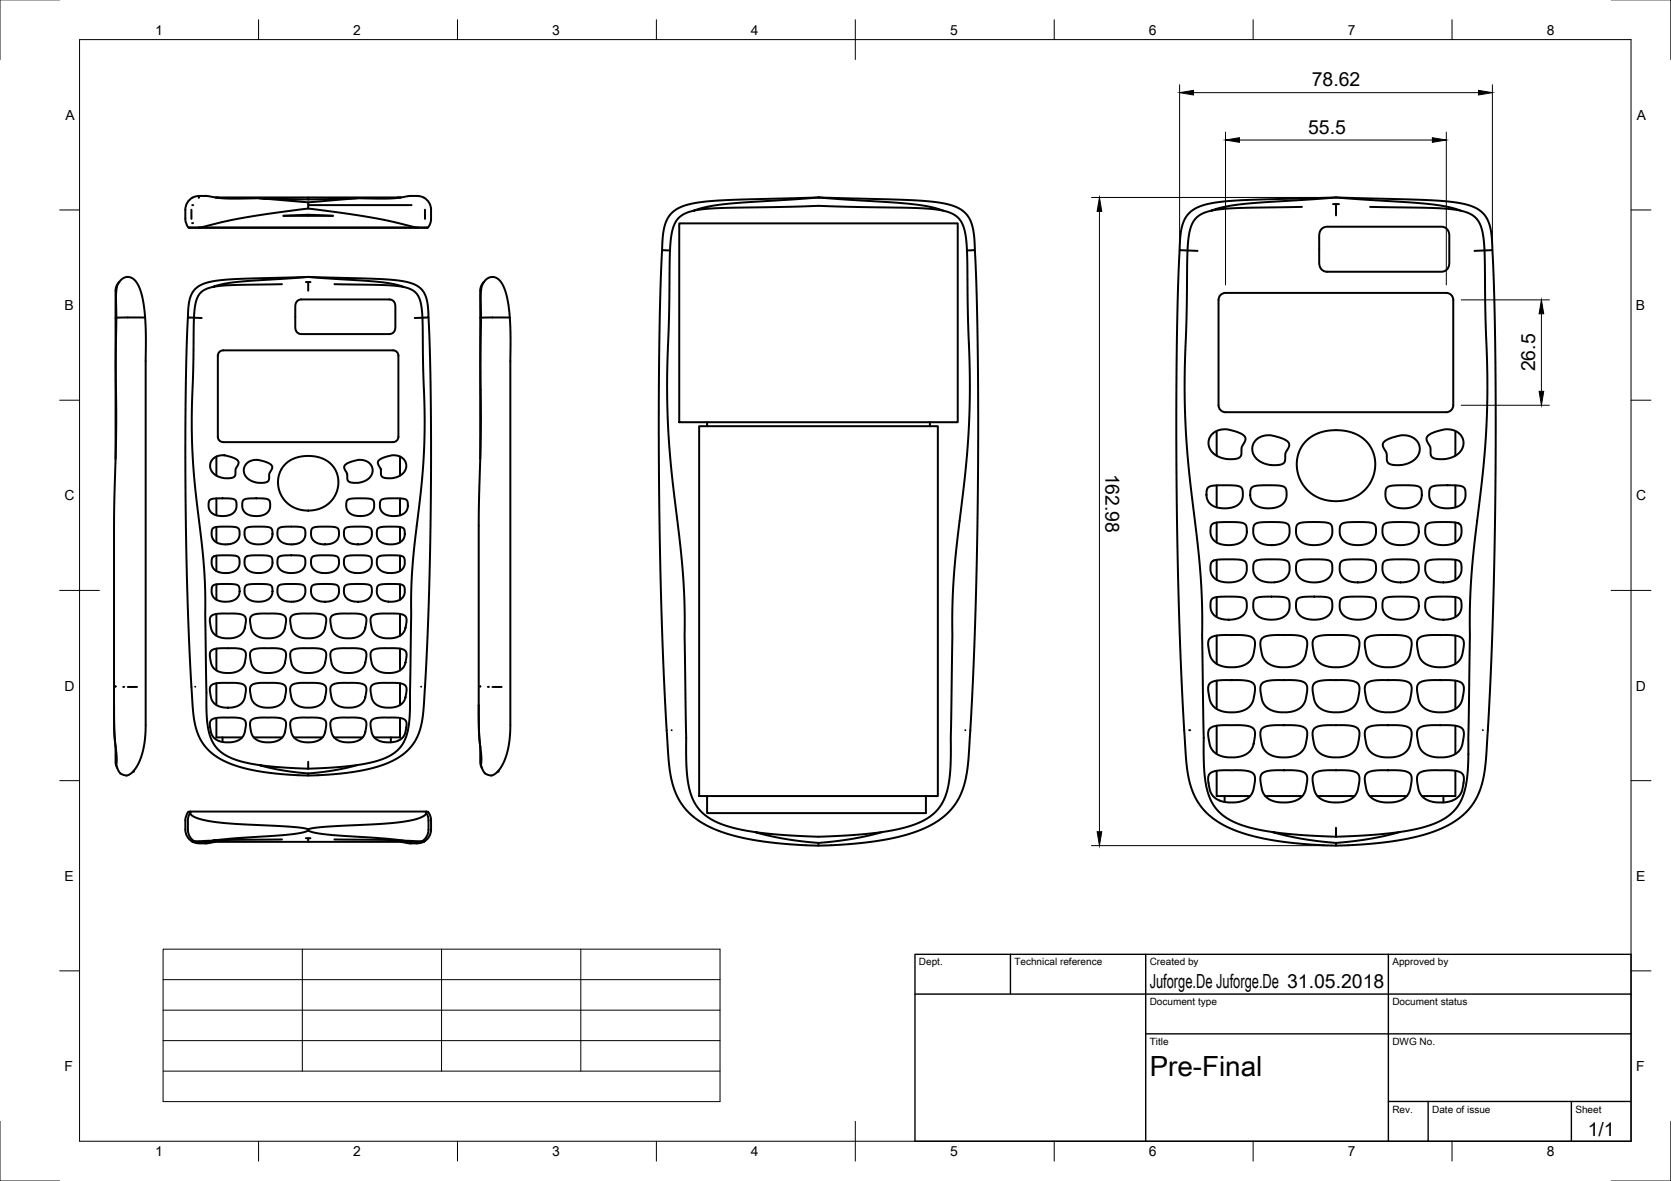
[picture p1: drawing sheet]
<svg xmlns="http://www.w3.org/2000/svg" width="420mm" height="297mm" viewBox="0 0 420 297" stroke-linecap="round" stroke-linejoin="round" font-family="sans-serif">
<!-- layer: Visible -->
<g fill="none" stroke="#000" stroke-width=".5">
<path d="M47.4 57.2h3.1l6.7-1.6 4.7-.9 15.6-2.2 16.3 2.3 10.8 2.4h3M47.6 57.2h59.8M48.1 52.7v2.4M50 49.7h.1M51.6 49.3h-1.9l-1.3 .4a3.5 3.5 0 0 0-1.8 3 7.2 7.2 0 0 0 .3 3.7l.5 .8M51.6 49.3h.3M51.6 49.3h.1M51.9 49.3l4.8 .6h8.4M51.9 49.3h.1M54.2 49.7h23.3M55 49.7h-.8M77.5 50.9v1.6"/>
<path d="M77.5 54l6.2 .3h-12.4l6.2-.3v.3M77.5 51.6h26M89.9 49.9l-12.4 1-12.4-1 12.4 .3M100 49.7h.7M100 49.7h-22.5v.5M100 49.7h.8M103.1 49.3h.1M103.1 49.3h2.1l1.3 .4a3.4 3.4 0 0 1 1.9 3 7.2 7.2 0 0 1-.3 3.7l-.5 .8M103.1 49.3l-5.3 .6h-7.9l-12.4 .3M106.9 52.7v2.4M170.8 56.2h70v50h-70zM174.4 53l-2.3 .8-1.6 1.2-1 1.7-.7 2.5-.4 5-.2 14.4-.4 15.6v9.2l.5 9.1 .8 8.3 2.1 18 .8 9.6 .5 41.8 .3 4.6 .4 3.3 .9 2.6 1.2 2.2 1.7 1.9 2.2 1.5 2.8 1.2 3.4 1 4.3 .8"/>
<path d="M237.2 53l-3.6-1-4.3-.7-23.5-1.6-23.3 1.6-4.8 .7-3.3 1 2.7-.4 3.7-.3 25-.5 26.8 .6 4.1 .5 2.9 .9 1.7 1.4 1.1 2.2 .5 2.7 .3 3.9 .2 14.4 .4 15.7v9.9l-.8 12.3-2.5 21.7-.7 8.2-.3 7.4-.5 38.3-.4 4.6-.8 3.5-.7 1.7-.9 1.4-1.2 1.3-1.4 1.2-1.8 1-2.1 .9-5.1 1.3-7.9 1.1-10.9 .6-8.9-.5-7.2-.7 7.8 1.7 8.3 1 8.4-1 7.7-1.7M304.6 53l-2.4 .8-1.5 1.1-1.1 1.7-.7 2.6-.4 5-.1 14.8-.5 15.2 .1 9.2 .4 9.1 .8 8.3 2.2 18.5 .7 9.1 .6 41.8 .2 4.7 .5 3.3 .8 2.6 1.3 2.2 1.7 1.8 2.1 1.5 2.8 1.2 3.6 1 4.1 .8M327.4 52l-16.3 .3-3.8 .3-2.7 .4 3.3-1 4.7-.7 23.3-1.6 23.5 1.6 4.3 .7 3.6 1M332.3 57.6l.6-.4 .7-.2 29.3 .1 1 .6 .5 1.2-.1 8-.7 1-1 .4h-29.5l-1-.7-.4-1.3v-7.2l.2-.8zM335.2 51.3h1.5M335.9 51.3v2.9M344.5 52l16.9 .4 3.5 .2 2.6 .4 2.1 .8 1.6 1.1 1 1.6 .7 2.4 .4 6 .2 13.5 .5 15-.1 9.9-.8 12.6-2.6 22.5-.7 9.6-.7 44.9-.6 5-1.2 3.6-.9 1.5-1.1 1.3-2.8 2-4.1 1.6-5.5 1.2-7.1 .8-9.9 .5M29.3 79.9l-.2 .1M30 70.9h.1M30 70.9l-.7 1-.2 1.1v42.4M30.4 70.4l1.2-.7 1.2 .1 1.2 .8 1 1.5 .7 2.2 .5 2.7 .5 7.5-.1 99.8-.5 3.8-1.1 3.4-1.5 2.5-.8 .7-.8 .4-1.6-.6-.6-.8-.4-1.3v-2l-.5-4.9-.1-3.8v-50.9l.5-23.2v-33.1l.2-2.3zM36.5 79.9h-7.2"/>
<path d="M47.2 79.8l.3-3.6 .7-2.2 1.3-1.7 2-1.1 2.7-.6 3.9-.3 19.4-.6 19.3 .5 4.2 .5 2.8 .7 1.8 1 1.1 1.3 .6 1.8 .4 2.7v1.6l-3.4 .2M53.4 72.2l-1.8 .6-1.2 .9-.9 1.4-.5 1.9-.3 3.9-.5 23 .1 7.1 .4 7.5 2.2 20.1 .6 7 .6 35.6 .3 2.5 .7 2.1 .9 1.7 1.3 1.4 1.7 1.2 2.2 1 2.8 .7 3.1 .6M70.9 71.5l-12.8 .2-4.7 .5 2.5-.7 3.6-.6 18-1.2 18 1.2 3.4 .5 2.7 .8M74.7 75.8l1-.5 22.6 .1 .7 .5 .4 .9-.1 6.1-.5 .8-.8 .3h-22.6l-.8-.6-.3-.9v-5.6zM76.9 70.9h1.2M77.5 70.9v2.2M84.1 71.5l12.8 .2 4.9 .5 1.6 .6 1.2 .9 .8 1.3 .5 1.8 .4 4.8 .5 22.2-.1 7.1-.6 10.3-1.9 16.1-.6 7.6-.6 35-.4 3.8-1 2.8-1.5 2.1-2.3 1.6-3.4 1.3-4.2 .9-5.5 .6-7.2 .3M107.7 79.8l.4 10.3 .3 14.8-.2 32.4-.5 17.3-.6 14.2-.6 9.8-.7 4.3-1.1 2.8-1.6 2.4-2.5 2.2-3 1.6-3.8 1.2-4.6 1-5.6 .7-6.1 .3-6.4-.4-5.5-.6-4.6-1-3.9-1.4-3-1.6-2.3-2.1-1.7-2.5-1-3.1-.6-3.5-.5-7.7-.9-23.5-.5-26.4 .1-24.6 .5-16.9 3.5 .2M121 79.9l-.2 .1M121.7 70.9l-.7 1-.2 1.1v42.4M122.1 70.4l1.2-.7 1.2 .1 1.2 .8 .9 1.5 .8 2.2 .5 2.7 .5 7.5-.1 99.8-.5 3.8-1.1 3.4-1.5 2.5-.8 .7-.9 .4-1.5-.6-.6-.8-.5-1.3 .1-2-.5-4.9-.1-3.8v-50.9l.5-23.2v-33.1l.1-2.3zM128.2 79.9h-7.2"/>
<path d="M166.5 62.9l.3-4.6 .9-3.1 .8-1.2 1-.9 1.2-.8 1.5-.6 3.3-.8 5.3-.5 25-.7 25.3 .7 5 .5 3.6 .9 1.8 .8 1.2 1 1 1.3 .7 1.7 .5 2.5 .2 3.8-2 .1M245.1 62.9l.5 14 .3 18.6v22.3l-.2 19.8-.5 20.2-.8 18.6-.9 14.6-.9 5.7-1.4 3.8-2.1 3.2-2.9 2.5-4 2.2-5 1.7-5.9 1.3-7.2 .9-8.3 .4-7.9-.4-7.3-.9-6.2-1.3-5-1.7-3.9-2.1-3-2.6-2.1-3.2-1.4-3.9-.6-3.1-.4-3.4-1.3-24.5-.7-25.7-.3-26.3 .1-27.9 .6-21.9 .1-.9 2 .1M296.6 62.9l-.5 13.3-.3 19.3v22.3l.3 19.8 .5 20.2 .8 18.6 .8 14.6 .4 3.2 .6 2.7 1.3 3.6 2.2 3.2 2.9 2.6 3.9 2.1 5 1.7 6.2 1.3 7.3 .9 7.9 .4 8-.4 7.2-.9 6.3-1.3 4.9-1.7 4-2.2 2.9-2.5 2.2-3.2 1.3-3.6 .6-2.7 .3-3.2 .9-14.6 .8-18.6 .5-20.2 .2-19.8v-22.3l-.2-18.2-.6-14.4M306.9 74.2l1.2-.5h55.6a1.75 1.75 0 0 1 1.7 1.7v26.5a1.75 1.75 0 0 1-1.7 1.8h-55.6a1.75 1.75 0 0 1-1.7-1.8v-26.5zM370.8 63.1l4.4-.2v-1.8l-.4-3.6-.9-2.5-1.6-1.9-2.2-1.2-3.4-.9-5.5-.6-25.3-.7-25 .7-5.4 .6-3.7 .9-2.2 1.2-1.5 1.6-.9 2.4-.5 3.4-.1 2.4 4.5 .2M55 88.7l.7-.5 .4-.1h42.7a1.35 1.35 0 0 1 1.4 1.4v20.4a1.35 1.35 0 0 1-1.4 1.3h-42.7a1.35 1.35 0 0 1-1.3-1.3v-20.4zM53.6 115.4l1.2-.7 1.4-.2 2.1 .5 1.3 .6 .3 .4 .1 .5-.8 1.5v1.3l-.2 .5-1 .4-1.6 .1-1.4-.4-1.1-.6-.8-.9-.3-1.1 .2-1zM54.4 114.8v4.8M62 116.6l1.1-.7 1.5-.2 2.1 .4 1.3 .7 .4 .4v.4l-.7 1.6-.2 1.8-.9 .4h-1.7l-1.4-.3-1.1-.6-.8-.9-.3-1 .1-1.1zM71.7 116.8l1.1-.9 1.2-.6 2.9-.6 3.2 .3 1.4 .5 1.1 .6 .9 .9 .7 1 .6 1.2 .2 1.2 .1 1.3-.3 1.4-1.1 2.4-1 1.1-1.2 .8-1.3 .6-1.4 .3-1.6 .1-1.7-.2-1.5-.5-1.3-.8-1-.9-.9-1.2-.6-1.3-.3-1.6 .1-1.5 .3-1.4 .6-1.3zM86.8 116.9l1.1-.6 2.1-.6 1.7 .1 1 .5 .7 .8 .3 1-.1 .9-.7 1.2-1.3 .8-1.5 .4-2-.1-.5-.2-.2-.4-.1-1.5-.8-1.6zM95.3 115.7l1.2-.6 2.1-.6 1.7 .2 .9 .5 .7 .8 .3 .9-.2 1.1-.8 1.1-1.3 .8-1.3 .4-2.1-.2-.6-.5-.1-1.6-.8-1.4v-.5z"/>
<path d="M100.6 114.8v4.8M175.8 107.2h60v93h-60zM177.8 106.2v1M233.8 106.2v1M304.8 109.2l1.5-1 2.1-.2 2.7 .7 1.6 .8 .4 .5 .1 .6-1 2-.1 1.6-.2 .7-1.1 .5-2.3 .1-1.8-.5-1.4-.8-1-1.1-.4-1.4 .2-1.4zM305.9 108.4v6.2M315.8 110.7l1.6-1 1.9-.2 2.5 .6 1.8 .8 .5 .6 .1 .6-1 2-.1 1.6-.2 .7-1.1 .5-2.3 .1-1.8-.5-1.4-.8-1-1.1-.4-1.4 .2-1.4zM328.5 110.8l1.3-1 1.6-.8 1.8-.6 1.9-.2 2.2 .1 2 .3 1.8 .7 1.4 .8 1.2 1 1 1.4 .7 1.5 .3 1.7 .1 1.6-.3 1.9-.6 1.6-.9 1.5-1.4 1.4-1.4 1.1-1.8 .7-1.9 .5h-2.1l-2.1-.2-1.9-.7-1.7-1-1.3-1.2-1.1-1.5-.9-2-.3-1.9v-1.8l.5-1.9 .8-1.6zM348 111.1l1.5-.8 2.5-.7 1.2-.1 1.3 .2 1.2 .7 .8 .9 .5 1.2-.1 1.3-1 1.6-1.7 1.1-1.9 .5-2.6-.2-.6-.3-.3-.5-.1-1.9-1-2zM359 109.6l1.4-.8 2.8-.8h1.1l1.2 .2 1.3 .7 .8 1 .4 1.2-.2 1.3-.9 1.5-1.7 1.1-1.9 .5-2.6-.2-.6-.3-.3-.5-.1-1.9-1-2zM365.9 108.4v6.2M52.8 125.8l.6-.3 1.1-.1h3l1.3 .1 .4 .3 .2 .5-.1 1.8-.7 1-1.1 .5-1.8 .2-1.6-.3-.9-.6-.6-.8-.1-1.5z"/>
<path d="M53.5 132.9l.7-.3 1.3-.1 4 .2 .5 .2 .2 .5-.1 1.7-.6 1-1.2 .6-1.7 .2-1.6-.2-1-.6-.6-.9-.2-1.5zM54.4 125.4v4.2M54.4 132.5v3.9M54.4 139.8v3.8M61.2 125.8l.7-.3 1.1-.1 4.2 .1 .4 .3 .3 .4-.1 1.9-.7 1-1.2 .5-1.6 .2-1.6-.3-1-.5-.6-.9-.2-1.5zM61.8 132.9l.6-.3 1-.1 4.4 .1 .4 .3 .2 .5v1.7l-.6 1-1.2 .6-1.6 .2-1.7-.2-1-.6-.6-.8-.2-1.5zM70 132.9l.6-.3 1.1-.1 4.3 .1 .5 .3 .2 .5v1.7l-.6 1-1.2 .6-1.8 .2-1.6-.2-1-.6-.6-.9-.1-1.4zM78.5 132.9l.6-.3 1.1-.1 4.3 .1 .4 .3 .3 .4-.1 1.8-.6 1-1.2 .6-1.7 .2-1.6-.2-1-.6-.6-.9-.2-1.4zM86.8 132.9l.6-.3 1-.1 4.3 .1 .5 .3 .2 .4v1.8l-.7 1-1.1 .6-1.7 .2-1.7-.2-.9-.6-.7-.9-.1-1.4zM87.3 125.8l.6-.3 1.2-.1h3l1.3 .1 .4 .3 .2 .4v1.8l-.7 1-1.2 .6-1.7 .2-1.6-.3-1-.5-.6-.9-.1-1.4zM95 132.9l.6-.3 1.1-.1 4.3 .1 .5 .3 .2 .4v1.8l-.6 .9-1.2 .7-1.7 .2-1.6-.2-1-.6-.7-.8-.1-1.4zM95.8 125.8l.6-.3 1.2-.1h3l1.2 .1 .5 .3 .2 .5-.1 1.7-.6 1-1.2 .6-1.7 .2-1.6-.3-1-.5-.6-.9-.2-1.3z"/>
<path d="M100.6 125.4v4.2M100.6 132.5v3.9M100.6 139.8v3.8M303.7 122.6l.7-.3 1.4-.2h3.9l1.8 .2 .6 .3 .3 .6 .1 1.4-.1 .9-.9 1.3-1.4 .8-2 .3-2.3-.3-1.3-.7-.9-1.1-.2-1.9zM304.7 131.9l.9-.4 1.6-.2h3.9l1.5 .3 .6 .3 .2 .6 .1 1.4-.2 .9-.8 1.2-1.5 .8-2.2 .3-2.1-.3-1.3-.8-.8-1.1-.2-1.8zM305.9 122.1v5.5M305.9 131.4v5M314.7 122.6l.9-.4 1.6-.1h3.6l1.8 .2 .6 .4 .2 .5 .1 1.4-.2 .9-.8 1.3-1.5 .8-2.2 .3-2.1-.4-1.3-.7-.8-1.1-.2-1.8zM315.5 131.9l.8-.4 1.5-.2h3.9l1.6 .3 .6 .3 .3 .6 .1 1.3-.2 1-.9 1.3-1.5 .7-2.2 .3-2.1-.3-1.3-.8-.8-1.1-.2-1.7zM326.2 131.9l.8-.4 1.6-.2h3.9l1.6 .3 .5 .3 .3 .6 .1 1.4-.2 .9-.9 1.3-1.5 .8-2.3 .2-1.9-.3-1.3-.7-.8-1.2-.2-1.7zM337.2 131.9l.8-.4 1.4-.2h3.8l1.8 .3 .6 .3 .3 .5 .1 1.4-.2 .9-.8 1.3-1.5 .8-2.4 .3-2-.3-1.2-.8-.8-1.1-.2-1.8zM348 131.9l.8-.4 1.4-.2h3.8l1.8 .3 .6 .3 .2 .5 .1 1.4-.1 .9-.8 1.3-1.6 .8-2.3 .3-2-.3-1.3-.8-.8-1.1-.2-1.8z"/>
<path d="M348.7 122.6l.8-.4 1.5-.1h3.9l1.7 .2 .5 .3 .3 .6 .1 1.4-.2 .9-.9 1.3-1.4 .8-2.2 .3-2.2-.4-1.2-.7-.8-1.1-.2-1.8zM358.7 131.9l.8-.4 1.4-.2h3.8l1.8 .3 .6 .3 .3 .6 .1 1.3-.2 1-.9 1.3-1.4 .7-2.4 .3-2-.3-1.3-.8-.8-1.1-.1-1.8zM359.7 122.6l.8-.4 1.4-.1h3.8l1.8 .2 .6 .3 .3 .6 .1 1.3-.2 1-.7 1.2-1.5 .9-2.2 .3-2.1-.3-1.4-.8-.8-1.1-.2-1.8zM365.9 122.1v5.5M365.9 131.4v5M53.1 154.9l.9-.4 1.5-.2h3.8l1.8 .4 .5 .4 .2 .7-.5 2.8-.9 1.1-1.5 .7-2.3 .1-1.8-.4-1-.7-.7-1.1-.3-2.3zM53.5 147.3l.6-.3 1.2-.1h2.9l1.3 .2 .5 .3 .2 .4-.1 1.8-.6 .9-1.1 .6-1.7 .2-1.6-.2-1.1-.5-.6-.9-.2-1.5zM53.5 140.1l.6-.3 1.1-.1 4.3 .2 .4 .2 .3 .4-.1 1.8-.6 1-1.2 .6-1.6 .2-1.6-.2-1.1-.5-.6-.9-.2-1.4zM54.4 147v3.8M54.4 154.4v5.5M61.8 147.3l.6-.3 1-.1 4.4 .2 .4 .2 .2 .5v1.7l-.6 1-1.2 .6-1.7 .2-1.7-.2-1-.6-.6-.9-.1-1.4zM61.8 140.1l.6-.3 1.1-.1 4.3 .2 .4 .2 .2 .5v1.7l-.7 1-1 .6-1.7 .2-1.7-.2-1-.5-.6-.9-.2-1.4z"/>
<path d="M63.2 154.9l.8-.4 1.6-.2h3.9l1.6 .3 .6 .5 .2 .7-.5 2.8-.9 1.1-1.5 .7-2.3 .1-1.8-.4-1-.7-.7-1.1-.3-2.3zM70 147.3l.6-.3 1.1-.1 4.3 .2 .5 .2 .2 .5v1.7l-.6 1-1.2 .6-1.8 .2-1.6-.2-1-.6-.6-.9-.1-1.4zM70 140.1l.6-.3 1.2-.1h3l1.3 .2 .4 .2 .2 .5v1.7l-.7 1-1.1 .6-1.8 .2-1.6-.2-1-.6-.6-.9-.1-1.4zM73.3 155l.8-.5 1.6-.2h3.9l1.6 .3 .6 .5 .2 .7-.4 2.7-.9 1.2-1.5 .7-2.3 .1-1.8-.4-1.1-.7-.6-1-.4-2.4zM78.5 147.3l.6-.3 1.1-.1 4.3 .2 .4 .2 .3 .4-.1 1.9-.6 .9-1.2 .6-1.7 .2-1.6-.2-1-.6-.6-.8-.2-1.5zM78.5 140.1l.6-.3 1.1-.1 4.3 .1 .4 .3 .3 .4-.1 1.9-.6 .9-1.2 .6-1.7 .2-1.6-.2-1-.6-.6-.8-.2-1.5zM83.4 155l.8-.5 1.6-.2h3.9l1.6 .3 .6 .5 .2 .7-.5 2.8-.9 1.1-1.4 .7-2.3 .1-1.8-.4-1.1-.7-.6-1-.4-2.4zM86.8 140.1l.6-.3 1-.1 4.3 .1 .5 .3 .2 .4v1.8l-.7 1-1.1 .6-1.7 .2-1.7-.2-.9-.6-.7-.8-.1-1.5zM86.8 147.3l.6-.3 1-.1 4.4 .2 .4 .2 .2 .4v1.8l-.7 1-1.1 .6-1.7 .2-1.7-.2-.9-.6-.7-.8-.1-1.5zM93.5 154.9l1-.4 1.6-.2h3.7l1.7 .4 .5 .4 .2 .7-.5 2.8-.9 1.1-1.5 .7-2.4 .1-1.7-.4-1-.7-.7-1.1-.3-2.3zM95 140.1l.6-.3 1.1-.1 4.3 .1 .5 .3 .2 .4v1.8l-.6 1-1.2 .6-1.7 .2-1.6-.2-1-.5-.7-.9-.1-1.4zM95 147.3l.6-.3 1.1-.1 4.3 .2 .5 .2 .2 .4v1.8l-.7 1-1.2 .6-1.6 .2-1.7-.2-1-.6-.6-.8-.1-1.4z"/>
<path d="M100.6 147v3.8M100.6 154.4v5.5M304.7 150.7l.7-.4 1.4-.2h4l1.7 .2 .6 .3 .3 .6 .1 1.4-.1 .9-.9 1.3-1.4 .8-2.2 .3-2.1-.3-1.4-.8-.8-1-.2-1.9zM304.8 141.3l.7-.4 1.5-.2h3.8l1.8 .2 .6 .4 .2 .6 .1 1.3-.2 1-.8 1.2-1.5 .8-2.1 .3-2.1-.3-1.4-.8-.8-1.1-.2-1.9zM305.9 140.8v5M305.9 150.2v5M305.9 159.9v7.1M315.5 150.7l.8-.4 1.5-.2h3.9l1.6 .2 .6 .4 .3 .5 .1 1.4-.2 1-.9 1.2-1.5 .8-2.2 .3-2.1-.4-1.2-.7-.9-1.1-.2-1.8zM315.5 141.3l.9-.4 1.5-.2h3.8l1.6 .2 .6 .4 .3 .6 .1 1.3-.2 1-.9 1.2-1.4 .8-2.3 .3-2.1-.3-1.3-.8-.8-1.1-.2-1.9zM326.2 141.3l.8-.4 1.6-.2h3.9l1.6 .2 .5 .4 .3 .6 .1 1.4-.2 .9-.8 1.2-1.5 .8-2.2 .3-2.1-.3-1.3-.7-.8-1.2-.2-1.8zM326.2 150.7l.8-.4 1.6-.2h3.9l1.6 .2 .5 .3 .3 .6 .1 1.4-.2 .9-.8 1.3-1.5 .8-2.2 .3-2.1-.4-1.3-.7-.8-1.1-.2-1.8zM337.2 141.3l.8-.4 1.4-.2h3.8l1.8 .2 .6 .4 .3 .5 .1 1.4-.2 .9-.8 1.3-1.5 .8-2.4 .3-2-.4-1.2-.7-.8-1.1-.2-1.9z"/>
<path d="M337.2 150.6l.9-.4 1.4-.1h3.7l1.8 .2 .6 .3 .3 .6 .1 1.4-.2 .9-.8 1.3-1.5 .8-2.4 .3-2-.4-1.2-.7-.8-1.1-.2-1.9zM348 150.6l.8-.4 1.5-.1h3.7l1.8 .2 .6 .3 .2 .6 .1 1.4-.1 .9-.8 1.3-1.6 .8-2.3 .3-2-.4-1.3-.7-.8-1.1-.2-1.9zM348 141.3l.8-.4 1.4-.2h3.8l1.8 .2 .6 .4 .2 .5 .1 1.4-.1 .9-.8 1.3-1.6 .8-2.3 .3-2-.4-1.3-.7-.8-1.1-.2-1.9zM358.7 150.6l.9-.4 1.4-.1h3.7l1.8 .2 .6 .3 .3 .6 .1 1.4-.2 1-.9 1.2-1.4 .8-2.4 .3-2-.4-1.3-.8-.8-1.1-.1-1.8zM358.7 141.3l.8-.4 1.4-.2h3.8l1.8 .2 .6 .4 .3 .6 .1 1.3-.2 1-.9 1.3-1.4 .7-2.4 .3-2-.4-1.3-.7-.8-1.2-.1-1.8zM365.9 140.8v5M365.9 150.2v5M365.9 159.9v7.1M28.7 177.4l.4 14.3 .4 1.5M29.1 172.7h.1M32.1 172.8h2.3M49.1 172.7h.1"/>
<path d="M53.1 163.7l.8-.5 1.6-.2 3.9 .1 1.6 .3 .6 .4 .2 .7-.5 2.8-.9 1.2-1.5 .6-2.4 .1-1.7-.4-1-.7-.7-1.1-.3-2.2zM53.1 172.4l.9-.5 1.6-.1h3.9l1.5 .3 .6 .4 .2 .7-.4 2.8-.9 1.1-1.5 .7-2.3 .2-1.8-.4-1.1-.8-.7-1.1-.3-2.2zM54.4 163.1v5.5M54.4 171.9v5.4M63.2 163.7l.8-.5 1.6-.2 3.9 .1 1.6 .3 .6 .4 .2 .7-.4 2.8-.9 1.1-1.5 .7-2.3 .2-1.8-.4-1.1-.8-.6-1-.4-2.3zM63.2 172.4l.9-.5 1.7-.1h3.8l1.6 .3 .5 .4 .2 .7-.5 2.8-.9 1.2-1.5 .6-2.3 .2-1.8-.5-1.1-.7-.6-1.1-.3-2.3zM73.3 163.7l.8-.5 1.7-.2 3.9 .1 1.5 .3 .6 .4 .2 .7-.4 2.8-.9 1.1-1.5 .7-2.3 .2-1.8-.4-1.1-.8-.6-1-.4-2.3zM73.3 172.4l.8-.4 1.6-.2h3.9l1.6 .3 .6 .4 .2 .7-.4 2.8-.9 1.1-1.5 .7-2.3 .2-1.8-.4-1.1-.8-.7-1.1-.3-2.2zM83.4 172.4l.8-.4 1.6-.2h3.9l1.6 .3 .6 .4 .2 .7-.5 2.8-.9 1.2-1.4 .6-2.3 .2-1.8-.4-1.1-.8-.6-1-.4-2.3zM83.4 163.7l.9-.5 1.6-.2 3.9 .1 1.5 .3 .6 .4 .2 .7-.5 2.8-.9 1.2-1.5 .6-2.4 .1-1.7-.4-1.1-.8-.6-1-.3-2.3zM93.5 163.7l.8-.5 1.7-.2 3.9 .1 1.5 .3 .6 .4 .2 .6-.5 2.9-.9 1.2-1.4 .6-2.3 .2-1.8-.4-1.1-.8-.6-1-.4-2.3zM93.5 172.4l1-.5 1.6-.1h3.7l1.7 .3 .5 .4 .2 .7-.5 2.8-.9 1.2-1.5 .6-2.3 .2-1.8-.5-1-.7-.7-1.1-.3-2.3z"/>
<path d="M100.6 163.1v5.5M100.6 171.9v5.4M105.9 172.7h.1M120.4 177.4l.4 14.3 .4 1.5M120.8 172.7h.1M123.8 172.8h2.3M304.2 160.6l1.1-.6 2-.3 5.2 .1 2 .3 .7 .6 .4 .8-.1 1.5-.5 2.1-.5 .9-.7 .7-2 .9-2.9 .2-2.3-.5-1.5-1-.8-1.3-.5-3 .1-.8zM304.2 171.9l1.1-.6 2.1-.2h5l2.1 .4 .7 .5 .4 .9-.2 1.6-.4 2-1.2 1.5-1.8 .9-3.1 .2-2.3-.5-1.5-.9-.8-1.4-.5-3 .1-.8zM305.9 171.2v7.1M317.4 171.9l1.1-.6 2-.2h5l2.1 .4 .8 .6 .3 .9-.2 1.6-.4 2-.6 .8-.7 .7-2 .9-3 .1-2.2-.5-1.4-.9-.8-1.5-.5-3 .1-.8zM317.4 160.5l1.2-.6 2-.2h4.9l2.1 .4 .8 .7 .3 .8-.2 1.8-.4 1.9-.6 .8-.7 .7-1.8 .8-3.1 .2-2.3-.6-1.4-.9-.8-1.4-.5-3 .1-.8zM330.5 171.9l1-.6 2-.2h5l2.3 .4 .7 .5 .3 .9-.1 1.6-.5 2-1.1 1.5-2 .9-3 .2-2.3-.5-1.4-.9-.8-1.4-.6-3 .1-.8z"/>
<path d="M330.5 160.6l1.1-.6 2.2-.3h4.8l2.2 .5 .7 .6 .3 .8-.1 1.5-.5 2.1-1.1 1.5-2 .9-3 .2-2.3-.5-1.4-1-.8-1.3-.6-3 .1-.8zM343.6 171.9l1-.6 2.1-.2h5l2.2 .4 .7 .5 .3 .9-.1 1.6-.5 2-1.1 1.5-2 .9-2.9 .2-2.4-.5-1.4-.9-.8-1.4-.5-3 .1-.8zM343.6 160.6l1.2-.6 2.1-.3h4.9l2.2 .5 .7 .6 .2 .8-.1 1.5-.5 2.1-1.1 1.5-2 .9-2.9 .2-2.4-.5-1.4-1-.8-1.3-.5-3 .1-.8zM356.7 160.6l1.2-.6 2.1-.3h4.9l2.2 .5 .7 .6 .3 .8-.1 1.5-.5 2.1-1.2 1.5-2 .9-2.9 .2-2.3-.5-1.5-1-.8-1.3-.5-3 .1-.8zM356.7 171.9l1.3-.6 2-.2h4.8l2.2 .4 .8 .5 .3 .9-.1 1.6-.5 2-1.2 1.5-2 .9-2.9 .2-2.3-.5-1.5-.9-.8-1.5-.5-3 .1-.8zM365.9 171.2v7.1M33.7 193.8v.3h-.3M53.1 181.1l.8-.4 1.5-.2h4l1.6 .3 .6 .4 .2 .7-.5 2.9-.9 1.1-1.4 .6-2.4 .2-1.7-.4-1.1-.7-.6-1-.4-2.4zM54.4 180.6v4.9h6.5M56 185.5v1.1M63.2 181.1l.8-.4 1.6-.2h3.9l1.6 .3 .6 .4 .2 .7-.5 2.9-.9 1.1-1.4 .6-2.4 .2-1.7-.4-1.1-.7-.6-1.1-.4-2.3zM63.8 185.5h7.2"/>
<path d="M73.3 181.1l.8-.4 1.6-.2h3.9l1.6 .3 .6 .5 .2 .7-.4 2.7-.9 1.1-1.5 .7-2.3 .2-1.8-.4-1.1-.7-.6-1.1-.4-2.3zM73.9 185.5h7.2M77.5 194.5v.6M77.5 191.6v1.7M83.4 181.1l.8-.4 1.6-.2h3.9l1.6 .3 .6 .5 .2 .7-.5 2.8-.9 1.1-1.4 .6-2.3 .2-1.8-.4-1.1-.7-.6-1.1-.4-2.3zM84 185.5h7.2M89.9 192.4l-5.9 1.4-6.5 .7-6.5-.8-5.9-1.3 5.6 .6 6.8 .3M93.5 181.1l.8-.4 1.6-.2h3.8l1.7 .3 .6 .4 .2 .7-.5 2.8-.8 1.2-1.6 .7-2.2 .1-1.8-.4-1.1-.7-.6-1.1-.4-2.3zM98.3 185.5v1.2M100.6 180.6v4.9h-6.5M125.4 193.8v.3h-.3M168.9 183.7h.1"/>
<path d="M242.7 183.6h.1M304.2 194.6l1.2-.6 2-.3 5 .1 2.1 .4 .7 .5 .4 .9-.1 1.4-.5 2.2-1.2 1.5-2 .9-2.9 .2-2.4-.5-1.4-1-.8-1.4-.5-2.9 .1-.9zM304.2 183.2l1.1-.5 2.2-.3h4.8l2.2 .4 .8 .6 .3 .9-.2 1.7-.5 2-.5 .8-.7 .6-2 .9-2.9 .2-2.4-.6-1.4-1-.7-1.3-.5-3 .1-.8zM305.9 182.5v7.1M305.9 193.9v6.3h8.4M317.4 183.2l1.1-.6 2.1-.2h4.9l2.2 .4 .7 .6 .3 .9-.2 1.7-.4 2-.6 .8-.7 .6-2 .9-2.9 .2-2.3-.6-1.5-1-.7-1.3-.5-3 .1-.8zM317.4 194.6l1.2-.6 2-.3 4.8 .1 2.2 .4 .8 .6 .3 .9-.2 1.6-.4 2-1.1 1.4-2 .9-3.2 .2-2.2-.5-1.4-1-.8-1.4-.5-3 .1-.8zM330.5 194.6l1.1-.6 1.8-.3h5l2.3 .4 .8 .6 .3 .9-.1 1.6-.5 2-1.1 1.5-2 .9-3 .2-2.3-.5-1.4-1-.8-1.3-.6-3 .1-.8zM330.5 183.2l1.1-.6 2.1-.2h4.9l2.2 .4 .7 .6 .3 .8-.1 1.6-.5 2.1-1.1 1.5-1.9 .9-2.9 .2-2.5-.5-1.4-1-.9-1.4-.5-3.1 .1-.8zM343.6 194.6l1.1-.6 1.9-.3h5l2.2 .4 .8 .6 .3 .9-.1 1.6-.5 2-1.1 1.5-2 .9-2.9 .2-2.4-.5-1.4-1-.8-1.3-.5-3 .1-.8zM343.6 183.2l1.2-.6 2-.2h5l2.1 .4 .7 .6 .3 .8-.1 1.6-.5 2.1-1.1 1.5-1.9 .9-2.9 .2-2.5-.5-1.4-1-.8-1.4-.5-3.1 .1-.8zM356.7 194.6l1.2-.6 2.1-.3h4.7l2.4 .5 .7 .6 .3 .9-.2 1.6-.4 2-1.2 1.4-1.9 .9-3 .2-2.3-.5-1.5-1-.8-1.3-.5-3 .1-.8z"/>
<path d="M356.7 183.2l1.2-.6 2-.2h5l2.1 .4 .8 .6 .3 .8-.1 1.6-.5 2.1-1.2 1.5-1.8 .9-2.9 .2-2.5-.5-1.5-1-.8-1.4-.5-3.1 .1-.8zM365.9 182.5v7.1M365.9 193.9v6.3h-8.4M372.9 183.6h.1M47.8 204.1h59.4M47.9 204.3l-.6 1.5v3.3l.5 1.4 1 1M48.4 211.7a3.5 3.5 0 0 1-1.8-3 7.2 7.2 0 0 1 .3-3.7l.5-.8 .4-.1 .3 .8 .9 .6 1.9 .7 2.4 .4 5.4 .6 14.9 .8 2.9 .3 1 .4 1-.4 2.9-.3 14.1-.8 5.9-.5 2.5-.5 1.8-.6 1.2-.7 .2-.8 .5 .1a3.3 3.3 0 0 1 .8 2.2 5.6 5.6 0 0 1-.8 4.5l-1 .8M49.9 211.6l.8 .1M51.6 211.7v.4M51.9 211.7v.4l2.3-.4M53.4 211.4l-4.6 .1-.2 .2-.4-.1 1.3 .5h2.4M70.9 211.1l-17.5 .3 5.3-.5 14.7-1.1 3.1-.5 .7-.3 .3-.3 .3 .3 .8 .3 3.2 .5 14.5 1.1 5.3 .5"/>
<path d="M76.9 210.8h1.2M77.5 210.8v.9M77.5 208.7h.1M84.1 211.1l13.2 .2 7.8 .3 1.1-.1 .2 .2 .4-.1-1.4 .5h-2.3M100.8 211.7l2.3 .4v-.4M103.4 211.7v.4M105.1 211.6l-.8 .1M105.8 211.6l-.9 .1h-54.8l-.9-.1M107.1 204.3l.6 1.6v3.2l-.5 1.4-1 1M177.8 200.2v4.3h55v-4.3M205.8 212v.7M307.9 200.2v1.5"/>
<path d="M318.1 200.2h9.4M331.3 200.2h9.3M335.9 208.2v2.2M335.9 212v.7M344.4 200.2h9.3M352 209.3l-7.7 1.7-8.4 1-8.2-1-7.9-1.7 7.3 .7 8.8 .4M362.9 200.2v1.6"/>
</g>
<g fill="#000">
<circle cx="48.3" cy="56.1" r=".25"/>
<circle cx="48.3" cy="51.6" r=".25"/>
<circle cx="51.6" cy="49.3" r=".25"/>
<circle cx="205.8" cy="49.7" r=".25"/>
<circle cx="77.5" cy="69.7" r=".25"/>
<circle cx="31" cy="172.8" r=".25"/>
<circle cx="122.7" cy="172.8" r=".25"/>
<circle cx="299" cy="183.7" r=".25"/>
</g>
<!-- layer: Border -->
<g fill="none" stroke="#000" stroke-width=".25">
<path d="M15 0h-15v15M405.1 0h15v15M20 10h390.1v277h-390.1zM65 5v5M115 5v5M165 5v5M215.1 5v10M265.1 5v5M315.1 5v5M365.1 5v5M15 52.8h5M410.1 52.8h5"/>
<path d="M15 100.7h5M410.1 100.7h5M15 148.5h10M405.1 148.5h10M15 196.3h5M410.1 196.3h5M15 244.2h5M410.1 244.2h5M0 282v15h15M65 287v5M115 287v5M165 287v5"/>
<path d="M215.1 282v10M265.1 287v5M315.1 287v5M365.1 287v5M420.1 282v15h-15"/>
</g>
<!-- layer: TitleBlock -->
<path d="M230.1 240h180v47h-180zM230.1 250h180M254.1 240v10M288.1 240v47M349.1 240v47M288.1 260h122M349.1 277h61M359.1 277v10M395.1 277v10" fill="none" stroke="#000" stroke-width=".35"/>
<!-- layer: Dimensions -->
<path d="M296.6 21.3v39.6M308.1 33.2v38.5M311.6 35.2h48.6M363.7 33.2v38.5M371.7 23.3h-71.6M375.2 21.3v39.6M276.4 53.2v156M333.9 49.7h-59.5M367.4 75.4h22.2M387.6 78.9v19.5M367.4 101.9h22.2M333.9 212.7h-59.5" fill="none" stroke="#000" stroke-width=".25"/>
<path d="M296.6 23.3l3.5-.6v1.2zM308.1 35.2l3.5-.6v1.2zM360.2 34.6l3.5 .6-3.5 .6zM371.7 22.7l3.5 .6-3.5 .6zM276.4 49.7l.6 3.5h-1.1zM387.6 75.4l.6 3.5h-1.2zM387 98.4h1.2l-.6 3.5zM275.9 209.2h1.1l-.6 3.5z" fill="#000" stroke="#000" stroke-width=".25"/>
<!-- layer: BOM -->
<path d="M41 238.7h140v38.4h-140zM76 238.7v30.7M111 238.7v30.7M146 238.7v30.7M41 254.1h140M41 246.4h140M41 269.4h140M41 261.7h140" fill="none" stroke="#000" stroke-width=".25"/>
<text font-size="7" x="289.1" y="270.5">Pre-Final</text>
<g font-size="4.9">
<text x="329.8" y="21.7">78.62</text>
<text x="328.9" y="33.7">55.5</text>
<text x="386" y="93.4" transform="rotate(-90 386 93.4)">26.5</text>
<text x="278" y="119.1" transform="rotate(90 278 119.1)">162.98</text>
<text x="289.1" y="248.5">Juforge.De Juforge.De 31.05.2018</text>
<text x="399.2" y="285.6">1/1</text>
</g>
<g font-size="3.5">
<text x="39" y="8.7">1</text>
<text x="88.8" y="8.7">2</text>
<text x="138.8" y="8.7">3</text>
<text x="188.8" y="8.7">4</text>
<text x="238.9" y="8.7">5</text>
<text x="288.8" y="8.7">6</text>
<text x="338.9" y="8.7">7</text>
<text x="388.9" y="8.7">8</text>
<text x="16.4" y="30.1">A</text>
<text x="411.5" y="30.1">A</text>
<text x="16.2" y="78">B</text>
<text x="411.3" y="78">B</text>
<text x="16.3" y="125.8">C</text>
<text x="411.4" y="125.8">C</text>
<text x="16.2" y="173.7">D</text>
<text x="411.3" y="173.7">D</text>
<text x="16.3" y="221.5">E</text>
<text x="411.4" y="221.5">E</text>
<text x="16.3" y="269.4">F</text>
<text x="411.4" y="269.4">F</text>
<text x="39" y="290.8">1</text>
<text x="88.8" y="290.8">2</text>
<text x="138.8" y="290.8">3</text>
<text x="188.8" y="290.8">4</text>
<text x="238.9" y="290.8">5</text>
<text x="288.8" y="290.8">6</text>
<text x="338.9" y="290.8">7</text>
<text x="388.9" y="290.8">8</text>
</g>
<g font-size="2.5">
<text x="231.1" y="242.8">Dept.</text>
<text x="255.1" y="242.8">Technical reference</text>
<text x="289.1" y="242.8">Created by</text>
<text x="350.1" y="242.8">Approved by</text>
<text x="289.1" y="252.8">Document type</text>
<text x="350.1" y="252.8">Document status</text>
<text x="289.1" y="262.8">Title</text>
<text x="350.1" y="262.8">DWG No.</text>
<text x="350.1" y="279.8">Rev.</text>
<text x="360.1" y="279.8">Date of issue</text>
<text x="396.1" y="279.8">Sheet</text>
</g>
</svg>
